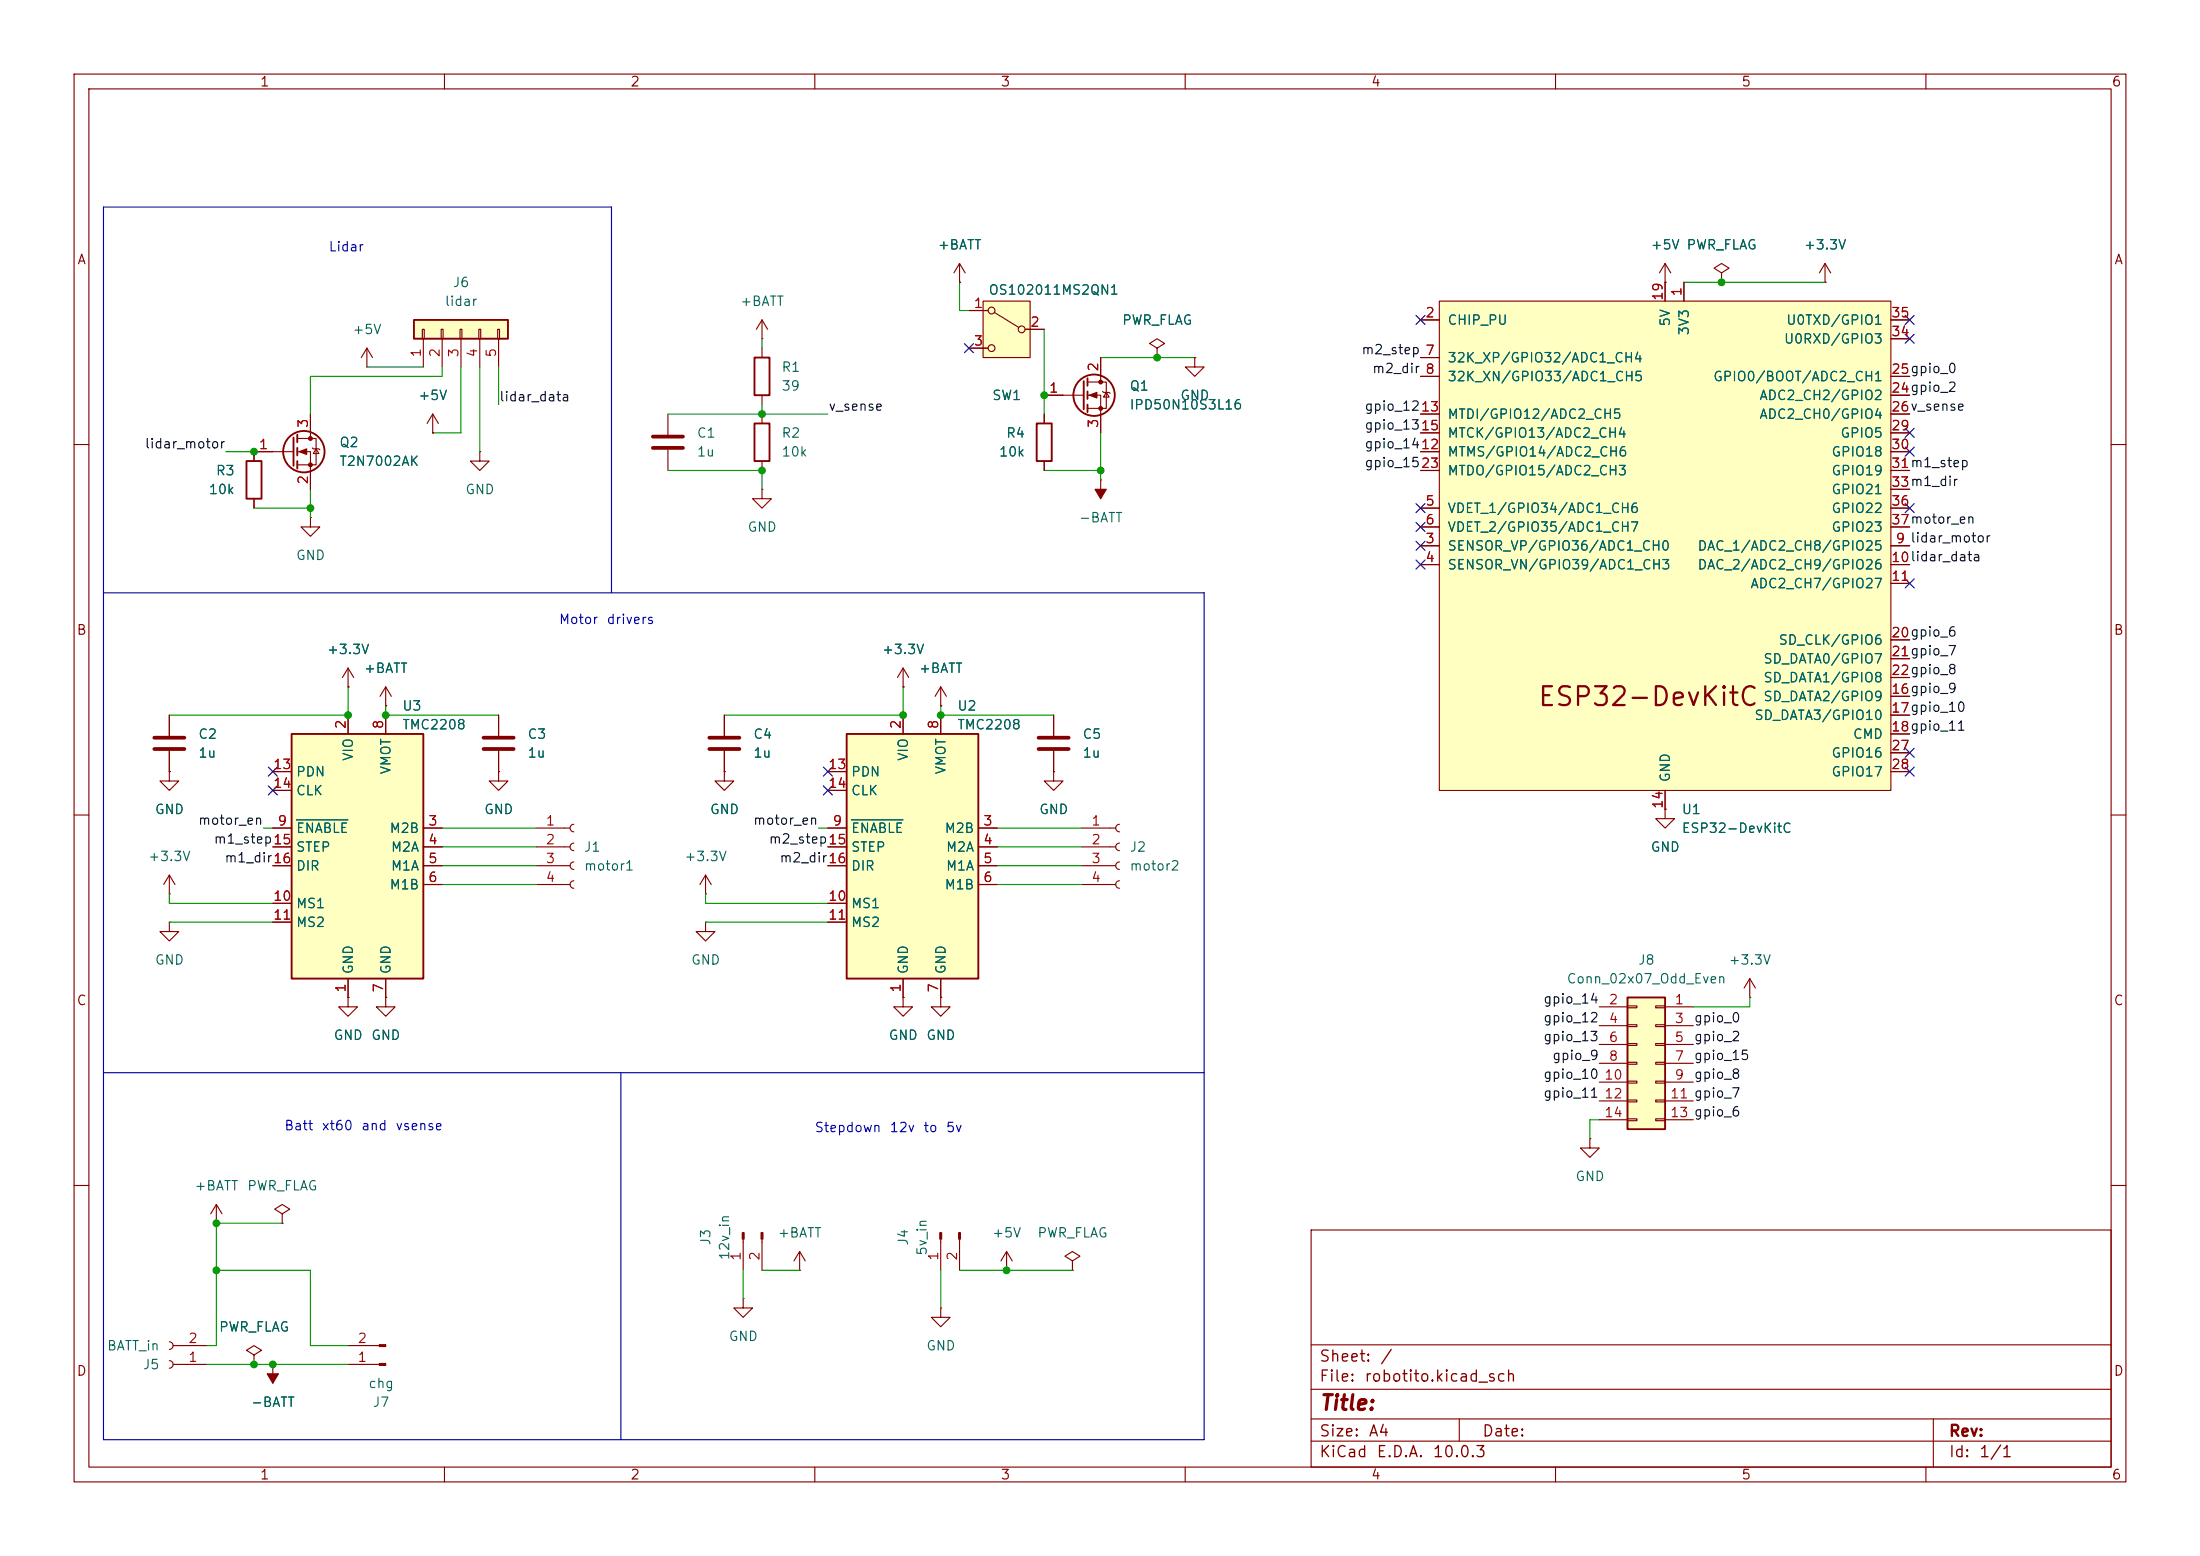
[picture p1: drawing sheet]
<svg xmlns="http://www.w3.org/2000/svg" width="297mm" height="210mm" viewBox="0 0 297 210" stroke-linecap="round" stroke-linejoin="round" font-family="sans-serif">
<g fill="none" stroke="#840000" stroke-width=".15">
<path d="M10 10h277v190h-277zM12 12h273v186h-273zM60 10v2M110 10v2M160 10v2M210 10v2M260 10v2M90.2 55.9v2.8M102.9 55.9v1.3M141 53.3h5.3M141 55.9v1.3M146.8 51.6h2.6v3.5h-2.6"/>
<path d="M146.8 53.3h1.8v5.1M148.6 48.3v3.3M148.8 52.8l.2 .2h.7l.2 .1M149.4 53l.3 .6h-.7zM156.2 47l1-.6-1-.7-1 .7 1 .6v1.3M156.2 48.3h.1M161.3 48.3v1.2h-1.3l1.3 1.3 1.3-1.3h-1.3M161.3 48.3h.1M10 60h2M90.2 60.7v2.8M102.9 66v1.3h1.2l-1.2 1.3-1.3-1.3h1.3M102.9 66h.1"/>
<path d="M102.9 62.2v1.3M141 62.2v1.3M285 60h2M142.2 96.5v2.8M10 110h2M142.2 104.1v1.3h1.3l-1.3 1.3-1.2-1.3h1.2M142.2 104.1h.1M142.2 101.3v2.8M146 111.8h4.6M146 114.3h4.6M146 116.8h4.6M146 119.4h4.6"/>
<path d="M151.1 111.3a.51 .51 0 0 0-.5 .5 .51 .51 0 0 0 .5 .5M151.1 113.8a.51 .51 0 0 0-.5 .5 .51 .51 0 0 0 .5 .5M151.1 116.3a.51 .51 0 0 0-.5 .5 .51 .51 0 0 0 .5 .5M151.1 118.9a.51 .51 0 0 0-.5 .5 .51 .51 0 0 0 .5 .5M285 110h2M214.6 153.7v1.2h1.3l-1.3 1.3-1.2-1.3h1.2M214.6 153.7h.1M10 160h2M177 166h108v32h-108zM285 160h2M60 198v2M110 198v2"/>
<path d="M160 198v2M177 194.5h108M177 191.5h108M177 187.5h108M177 181.5h108M197 191.5v3M210 198v2M260 198v2M261 191.5v6.5"/>
</g>
<g fill="none" stroke="#840000" stroke-width=".25">
<path d="M101.9 57.2h2v5h-2zM140 57.2h2v5h-2zM146.3 51.4v3.8M146.8 51.1v1M146.8 52.8v1M146.8 54.6v1"/>
<circle cx="147.7" cy="53.3" r="2.79"/>
</g>
<path d="M88.1 58.9h4.1M88.1 60.5h4.1M140.2 99.6h4.1M140.2 101.1h4.1" fill="none" stroke="#840000" stroke-width=".51"/>
<g fill="#840000" stroke="#840000" stroke-width=".15">
<path d="M147.1 53.3l1-.3v.7z"/>
<circle cx="148.6" cy="51.6" r=".25"/>
<circle cx="148.6" cy="55.1" r=".25"/>
</g>
<path d="M55.9 43.2h12.7v2.5h-12.7z" fill="#ffffc2"/>
<path d="M55.9 43.2h12.7v2.5h-12.7z" fill="none" stroke="#840000" stroke-width=".25"/>
<path d="M57 44.5h.3v1.2h-.3zM57.1 45.7v3.8M59.6 44.5h.2v1.2h-.2zM59.7 45.7v3.8M62.1 44.5h.3v1.2h-.3zM62.2 45.7v3.8M64.6 44.5h.3v1.2h-.3zM64.8 45.7v3.8M67.2 44.5h.2v1.2h-.2zM67.3 45.7v3.8" fill="none" stroke="#840000" stroke-width=".15"/>
<path d="M219.7 134.6h5.1v17.8h-5.1z" fill="#ffffc2"/>
<path d="M101.9 48.3h2v5h-2zM219.7 134.6h5.1v17.8h-5.1z" fill="none" stroke="#840000" stroke-width=".25"/>
<g fill="none" stroke="#840000" stroke-width=".15">
<path d="M129.5 38.1h.1M129.5 35.6v2.5M129.5 35.6l-.7 1.2M129.5 35.6l.8 1.2M58.4 58.4h.1M58.4 55.9l-.7 1.3M58.4 55.9l.8 1.3M58.4 55.9v2.5M102.9 45.7h.1M102.9 43.2v2.5M102.9 47v1.3M102.9 53.3v1.3"/>
<path d="M102.9 43.2l-.8 1.3M102.9 43.2l.7 1.3M64.8 61v1.2h1.2l-1.2 1.3-1.3-1.3h1.3M64.8 61h.1M97.8 96.5v2.8M97.8 101.3v2.8M215.9 135.9h3.8M215.9 138.4h3.8M219.7 135.8h1.3v.2h-1.3zM219.7 138.3h1.3v.3h-1.3zM223.5 135.8h1.3v.2h-1.3zM223.5 138.3h1.3v.3h-1.3z"/>
<path d="M224.8 135.9h3.8M224.8 138.4h3.8M215.9 141h3.8M215.9 143.5h3.8M215.9 146.1h3.8M215.9 148.6h3.8M215.9 151.1h3.8M219.7 140.8h1.3v.3h-1.3zM219.7 143.4h1.3v.2h-1.3zM219.7 145.9h1.3v.3h-1.3zM219.7 148.5h1.3v.2h-1.3zM219.7 151h1.3v.3h-1.3z"/>
<path d="M223.5 140.8h1.3v.3h-1.3zM223.5 143.4h1.3v.2h-1.3zM223.5 145.9h1.3v.3h-1.3zM223.5 148.5h1.3v.2h-1.3zM223.5 151h1.3v.3h-1.3zM224.8 141h3.8M224.8 143.5h3.8M224.8 146.1h3.8M224.8 148.6h3.8M224.8 151.1h3.8M29.2 165.1h.1M29.2 162.6l-.8 1.2"/>
<path d="M29.2 162.6l.8 1.2M29.2 162.6v2.5M38.1 163.8l1-.6-1-.6-1 .6 1 .6v1.3M38.1 165.1h.1M100.3 175.3v1.2h1.3l-1.3 1.3-1.2-1.3h1.2M100.3 175.3h.1M100.3 167.2v4.3M102.9 167.2v4.3M107.9 171.5h.1M107.9 168.9l-.7 1.3M107.9 168.9l.8 1.3M107.9 168.9v2.6"/>
<path d="M127 176.5v1.3h1.3l-1.3 1.3-1.3-1.3h1.3M127 176.5h.1M127 167.2v4.3M129.5 167.2v4.3M135.9 171.5h.1M135.9 168.9l-.8 1.3M135.9 168.9l.8 1.3M135.9 168.9v2.6M144.8 170.2l1-.7-1-.6-1 .6 1 .7v1.3M144.8 171.5h.1M22.9 183.6a.51 .51 0 0 1 .5 .6 .51 .51 0 0 1-.5 .5M22.9 181.1a.51 .51 0 0 1 .5 .5 .51 .51 0 0 1-.5 .5"/>
<path d="M23.4 184.2h4.5M23.4 181.6h4.5M34.3 182.9l1-.7-1-.6-1 .6 1 .7v1.3M34.3 184.2h.1M36.8 184.2h.1M36.8 184.2v2.5M47 184.2h4.2M47 181.6h4.2"/>
</g>
<g fill="#840000" stroke="#840000" stroke-width=".15">
<path d="M126.9 166.4h.2v.8h-.2z"/>
<path d="M129.4 166.4h.3v.8h-.3z"/>
<path d="M100.2 166.4h.3v.8h-.3z"/>
<path d="M102.7 166.4h.3v.8h-.3z"/>
<path d="M51.2 184h.9v.3h-.9z"/>
<path d="M51.2 181.5h.9v.2h-.9z"/>
<path d="M36.1 185.4h1.5l-.8 1.3z"/>
</g>
<path d="M95.8 99.6h4M95.8 101.1h4" fill="none" stroke="#840000" stroke-width=".51"/>
<path d="M132.7 40.6h6.4v7.7h-6.4z" fill="#ffffc2"/>
<g fill="none" stroke="#840000" stroke-width=".15">
<path d="M130.8 41.9h2.5M130.8 47h2.5M132.7 40.6h6.4v7.7h-6.4zM134.2 42.2l3.3 2M138.4 44.5h2.6M148.6 64.8h.1M148.6 64.8v2.5M127 95.3h.1M127 92.7l-.8 1.3M127 92.7l.8 1.3M127 92.7v2.6"/>
<circle cx="133.9" cy="41.9" r=".46"/>
<circle cx="133.9" cy="47" r=".46"/>
<circle cx="137.9" cy="44.5" r=".46"/>
</g>
<path d="M147.8 66h1.6l-.8 1.3z" fill="#840000" stroke="#840000" stroke-width=".15"/>
<path d="M114.3 99.1h17.8v33h-17.8z" fill="#ffffc2"/>
<path d="M114.3 99.1h17.8v33h-17.8z" fill="none" stroke="#840000" stroke-width=".25"/>
<g fill="none" stroke="#840000" stroke-width=".15">
<path d="M47 92.7h.1M47 90.2l-.8 1.2M47 90.2l.8 1.2M47 90.2v2.5M121.9 92.7h.1M121.9 90.2v2.5M121.9 96.5v2.6M121.9 90.2l-.7 1.2M121.9 90.2l.8 1.2M127 96.5v2.6M22.9 118.1l-.8 1.3M22.9 118.1l.7 1.3"/>
<path d="M22.9 118.1v2.6M72.4 111.8h4.6M72.4 114.3h4.6M72.4 116.8h4.6M72.4 119.4h4.6M77.5 111.3a.51 .51 0 0 0-.5 .5 .51 .51 0 0 0 .5 .5M77.5 113.8a.51 .51 0 0 0-.5 .5 .51 .51 0 0 0 .5 .5M77.5 116.3a.51 .51 0 0 0-.5 .5 .51 .51 0 0 0 .5 .5M77.5 118.9a.51 .51 0 0 0-.5 .5 .51 .51 0 0 0 .5 .5M95.2 118.1l-.7 1.3M95.2 118.1l.8 1.3M95.2 118.1v2.6"/>
<path d="M111.8 111.8h2.5M111.8 114.3h2.5M111.8 116.8h2.5M111.8 104.1h2.5M111.8 106.7h2.5M132.1 111.8h2.5M132.1 114.3h2.5M132.1 116.8h2.5M132.1 119.4h2.5M224.8 109.2v1.3h1.3l-1.3 1.3-1.3-1.3h1.3M224.8 109.2h.1M22.9 124.5v1.2h1.2l-1.2 1.3-1.3-1.3h1.3"/>
<path d="M22.9 124.5h.1M22.9 120.7h.1M47 134.6v1.3h1.3l-1.3 1.3-1.3-1.3h1.3M47 134.6h.1M52.1 134.6v1.3h1.2l-1.2 1.3-1.3-1.3h1.3M52.1 134.6h.1M95.2 120.7h.1M111.8 121.9h2.5M111.8 124.5h2.5M121.9 134.6v1.3h1.3l-1.3 1.3-1.3-1.3h1.3M121.9 134.6h.1M121.9 132.1v2.5"/>
<path d="M127 134.6v1.3h1.3l-1.3 1.3-1.3-1.3h1.3M127 134.6h.1M127 132.1v2.5"/>
</g>
<path d="M114.9 110.7h7" fill="none" stroke="#006464" stroke-width=".15"/>
<path d="M194.3 40.6h61v66.1h-61z" fill="#ffffc2"/>
<g fill="none" stroke="#840000" stroke-width=".15">
<path d="M224.8 38.1h.1M224.8 35.6v5M224.8 35.6l-.8 1.2M224.8 35.6l.8 1.2M227.3 38.1v2.5M232.4 36.8l1-.6-1-.6-1 .6 1 .6v1.3M232.4 38.1h.1M246.4 38.1h.1M246.4 35.6l-.8 1.2M246.4 35.6l.7 1.2M246.4 35.6v2.5M40.1 59.2h2.6v3.5h-2.6"/>
<path d="M41.9 55.9v3.3M49.5 49.5h.1M49.5 47l-.7 1.3M49.5 47l.8 1.3M49.5 47v2.5M191.8 43.2h2.5M191.8 48.3h2.5M191.8 50.8h2.5M191.8 55.9h2.5M191.8 58.4h2.5M194.3 40.6h61v66.1h-61zM255.3 43.2h2.5"/>
<path d="M255.3 50.8h2.5M255.3 55.9h2.5M255.3 58.4h2.5M255.3 53.3h2.5M255.3 45.7h2.5M34.3 67.3v1.3M39.6 61h-5.3v1.2M40.1 61h1.8v5M41.9 69.9v1.2h-1.3l1.3 1.3 1.3-1.3h-1.3M41.9 69.9h.1M42.2 60.5l.1 .1h.8l.1 .1M42.7 60.6l.4 .6h-.8z"/>
<path d="M191.8 73.7h2.5M191.8 76.2h2.5M191.8 68.6h2.5M191.8 71.1h2.5M191.8 61h2.5M191.8 63.5h2.5M255.3 73.7h2.5M255.3 76.2h2.5M255.3 68.6h2.5M255.3 71.1h2.5M255.3 78.7h2.5M255.3 61h2.5"/>
<path d="M255.3 63.5h2.5M255.3 66h2.5M22.9 96.5v2.8M52.1 95.3h.1M52.1 92.7l-.8 1.3M52.1 92.7l.7 1.3M52.1 92.7v2.6M67.3 96.5v2.8M255.3 94h2.5M255.3 96.5h2.5M255.3 99.1h2.5M255.3 86.4h2.5"/>
<path d="M255.3 88.9h2.5M255.3 91.4h2.5M22.9 104.1v1.3h1.2l-1.2 1.3-1.3-1.3h1.3M22.9 104.1h.1M22.9 101.3v2.8M67.3 104.1v1.3h1.3l-1.3 1.3-1.3-1.3h1.3M67.3 104.1h.1M67.3 101.3v2.8M97.8 104.1v1.3h1.3l-1.3 1.3-1.3-1.3h1.3M97.8 104.1h.1M224.8 106.7v2.5M255.3 101.6h2.5"/>
<path d="M255.3 104.1h2.5M95.2 124.5v1.2h1.3l-1.3 1.3-1.2-1.3h1.2M95.2 124.5h.1M236.2 134.6h.1M236.2 132.1l.8 1.3M236.2 132.1l-.7 1.3M236.2 132.1v2.5"/>
</g>
<g fill="none" stroke="#840000" stroke-width=".25">
<path d="M39.6 59.1v3.8M40.1 58.7v1M33.3 62.2h2v5.1h-2zM40.1 60.5v1M40.1 62.2v1"/>
<circle cx="41" cy="61" r="2.79"/>
</g>
<g fill="#840000" stroke="#840000" stroke-width=".15">
<path d="M40.4 61l1-.4v.7z"/>
<circle cx="41.9" cy="59.2" r=".25"/>
<circle cx="41.9" cy="62.7" r=".25"/>
</g>
<path d="M20.8 99.6h4.1M65.3 99.6h4M20.8 101.1h4.1M65.3 101.1h4" fill="none" stroke="#840000" stroke-width=".51"/>
<path d="M39.4 99.1h17.7v33h-17.7z" fill="#ffffc2"/>
<path d="M39.4 99.1h17.7v33h-17.7z" fill="none" stroke="#840000" stroke-width=".25"/>
<g fill="none" stroke="#840000" stroke-width=".15">
<path d="M129.5 38.1h.1M224.8 38.1h.1M224.8 38.1v2.5M227.3 38.1v2.5M232.4 38.1h.1M246.4 38.1h.1M41.9 55.9v2.5M58.4 58.4h.1M130.8 41.9h2.5M130.8 47h2.5M138.4 44.5h2.6M141 53.3h2.5"/>
<path d="M141 55.9v1.3M148.6 48.3v2.5M148.6 55.9v2.5M156.2 48.3h.1M161.3 48.3h.1M191.8 43.2h2.5M191.8 48.3h2.5M191.8 50.8h2.5M191.8 55.9h2.5M191.8 58.4h2.5M255.3 43.2h2.5M255.3 50.8h2.5"/>
<path d="M255.3 55.9h2.5M255.3 58.4h2.5M255.3 53.3h2.5M255.3 45.7h2.5M34.3 67.3v1.3M36.8 61h-2.5v1.2M41.9 63.5v2.5M141 62.2v1.3M191.8 73.7h2.5M191.8 76.2h2.5M191.8 68.6h2.5M191.8 71.1h2.5"/>
<path d="M191.8 61h2.5M191.8 63.5h2.5M255.3 73.7h2.5M255.3 76.2h2.5M255.3 68.6h2.5M255.3 71.1h2.5M255.3 78.7h2.5M255.3 61h2.5M255.3 63.5h2.5M255.3 66h2.5M22.9 96.5v2.8M47 92.7h.1"/>
<path d="M47 96.5v2.6M52.1 95.3h.1M52.1 96.5v2.6M67.3 96.5v2.8M97.8 96.5v2.8M121.9 92.7h.1M121.9 96.5v2.6M127 95.3h.1M127 96.5v2.6M142.2 96.5v2.8M255.3 94h2.5M255.3 96.5h2.5"/>
<path d="M255.3 99.1h2.5M255.3 86.4h2.5M255.3 88.9h2.5M255.3 91.4h2.5M22.9 104.1h.1M22.9 101.3v2.8M36.8 111.8h2.6M36.8 114.3h2.6M36.8 116.8h2.6M36.8 104.1h2.6M36.8 106.7h2.6M57.1 111.8h2.6"/>
<path d="M57.1 114.3h2.6M57.1 116.8h2.6M57.1 119.4h2.6M67.3 104.1h.1M67.3 101.3v2.8M97.8 104.1h.1M97.8 101.3v2.8M111.8 111.8h2.5M111.8 114.3h2.5M111.8 116.8h2.5M111.8 104.1h2.5M111.8 106.7h2.5"/>
<path d="M132.1 111.8h2.5M132.1 114.3h2.5M132.1 116.8h2.5M132.1 119.4h2.5M142.2 104.1h.1M142.2 101.3v2.8M224.8 109.2h.1M224.8 106.7v2.5M255.3 104.1h2.5M255.3 101.6h2.5M36.8 121.9h2.6M36.8 124.5h2.6"/>
<path d="M47 134.6h.1M47 132.1v2.5M52.1 134.6h.1M52.1 132.1v2.5M111.8 121.9h2.5M111.8 124.5h2.5M121.9 134.6h.1M121.9 132.1v2.5M127 134.6h.1M127 132.1v2.5M34.3 184.2h.1M36.8 184.2h.1"/>
</g>
<path d="M40 110.7h7M114.9 110.7h7" fill="none" stroke="#006464" stroke-width=".15"/>
<path d="M14 80h148.6v114.3h-148.6v-166.4h68.5v52.1M14 144.8h148.6M83.8 144.8v49.5" fill="none" stroke="#0000c2" stroke-width=".15"/>
<g fill="none" stroke="#009600" stroke-width=".15">
<path d="M129.5 38.1v3.8h1.3M227.3 38.1h19.1M49.5 49.5h7.6M59.7 49.5v1.3h-17.8v5.1M62.2 49.5v8.9h-3.8M64.8 49.5v11.5M67.3 49.5v5.1M90.2 55.9h21.6M102.9 45.7v1.3M102.9 54.6v1.3M141 44.5v11.4M148.6 48.3h12.7"/>
<path d="M148.6 58.4v6.4M30.5 61h3.8M34.3 68.6h7.6M41.9 66v3.9M90.2 63.5h12.7v2.5M141 63.5h7.6M47 92.7v3.8h-24.1M52.1 95.3v1.2h15.2M121.9 92.7v3.8h-24.1M127 95.3v1.2h15.2M35.6 111.8h1.2M59.7 111.8h12.7"/>
<path d="M59.7 116.8h12.7M59.7 119.4h12.7M59.7 114.3h12.7M110.5 111.8h1.3M134.6 111.8h11.4M134.6 116.8h11.4M134.6 119.4h11.4M134.6 114.3h11.4M22.9 124.5h13.9M22.9 120.7v1.2h13.9M95.2 120.7v1.2h16.6M95.2 124.5h16.6"/>
<path d="M236.2 134.6v1.3h-7.6M215.9 151.1h-1.3v2.6M29.2 171.5h12.7v10.1h5.1M38.1 165.1h-8.9v16.5h-1.3M100.3 171.5v3.8M102.9 171.5h5M127 171.5v5M129.5 171.5h15.3M27.9 184.2h19.1"/>
</g>
<g fill="none" stroke="#000084" stroke-width=".15">
<path d="M130.2 46.4l1.2 1.2M131.4 46.4l-1.2 1.2M191.2 42.6l1.2 1.2M192.4 42.6l-1.2 1.2M257.2 42.6l1.2 1.2M257.2 57.8l1.2 1.2M257.2 45.1l1.2 1.2M258.4 42.6l-1.2 1.2M258.4 57.8l-1.2 1.2M258.4 45.1l-1.2 1.2M191.2 75.6l1.2 1.2M191.2 68l1.2 1.2"/>
<path d="M191.2 73.1l1.2 1.2M191.2 70.5l1.2 1.2M192.4 75.6l-1.2 1.2M192.4 68l-1.2 1.2M192.4 73.1l-1.2 1.2M192.4 70.5l-1.2 1.2M257.2 68l1.2 1.2M257.2 78.1l1.2 1.2M257.2 60.4l1.2 1.2M258.4 68l-1.2 1.2M258.4 78.1l-1.2 1.2M258.4 60.4l-1.2 1.2"/>
<path d="M36.2 106.1l1.2 1.2M36.2 103.5l1.2 1.2M37.4 106.1l-1.2 1.2M37.4 103.5l-1.2 1.2M111.2 106.1l1.2 1.2M111.2 103.5l1.2 1.2M112.4 106.1l-1.2 1.2M112.4 103.5l-1.2 1.2M257.2 101l1.2 1.2M257.2 103.5l1.2 1.2M258.4 101l-1.2 1.2M258.4 103.5l-1.2 1.2"/>
</g>
<g fill="#009600" stroke="#009600" stroke-width=".14">
<circle cx="232.4" cy="38.1" r=".46"/>
<circle cx="47" cy="96.5" r=".46"/>
<circle cx="52.1" cy="96.5" r=".46"/>
<circle cx="29.2" cy="165.1" r=".46"/>
<circle cx="34.3" cy="184.2" r=".46"/>
<circle cx="29.2" cy="171.5" r=".46"/>
<circle cx="36.8" cy="184.2" r=".46"/>
<circle cx="135.9" cy="171.5" r=".46"/>
<circle cx="141" cy="53.3" r=".46"/>
<circle cx="148.6" cy="63.5" r=".46"/>
<circle cx="156.2" cy="48.3" r=".46"/>
<circle cx="102.9" cy="63.5" r=".46"/>
<circle cx="102.9" cy="55.9" r=".46"/>
<circle cx="41.9" cy="68.6" r=".46"/>
<circle cx="34.3" cy="61" r=".46"/>
<circle cx="127" cy="96.5" r=".46"/>
<circle cx="121.9" cy="96.5" r=".46"/>
</g>
<text font-size="2.5" fill="#840000" x="207.5" y="95.9">ESP32-DevKitC</text>
<text font-size="2" fill="#840000" x="178" y="190.8">Title:</text>
<g font-size="1.5" fill="#840000">
<text x="178" y="184.2">Sheet:</text>
<text x="186.2" y="184.2">/</text>
<text x="178" y="186.9">File:</text>
<text x="184.1" y="186.9">robotito.kicad_sch</text>
<text x="178" y="197.1">KiCad</text>
<text x="178" y="194.3">Size:</text>
<text x="184.7" y="194.3">A4</text>
<text x="185.7" y="197.1">E.D.A.</text>
<text x="193.3" y="197.1">10.0.3</text>
<text x="200" y="194.3">Date:</text>
<text x="263" y="194.3">Rev:</text>
<text x="263" y="197.1">Id:</text>
<text x="267.1" y="197.1">1/1</text>
</g>
<g font-size="1.3" fill="#840000">
<text x="35" y="12">1</text>
<text x="85" y="12">2</text>
<text x="135" y="12">3</text>
<text x="185" y="12">4</text>
<text x="235" y="12">5</text>
<text x="285" y="12">6</text>
<text x="10.3" y="36">A</text>
<text x="285.3" y="36">A</text>
<text x="10.3" y="86">B</text>
<text x="285.3" y="86">B</text>
<text x="10.3" y="136">C</text>
<text x="285.3" y="136">C</text>
<text x="10.3" y="186">D</text>
<text x="285.3" y="186">D</text>
<text x="35" y="200">1</text>
<text x="85" y="200">2</text>
<text x="135" y="200">3</text>
<text x="185" y="200">4</text>
<text x="235" y="200">5</text>
<text x="285" y="200">6</text>
</g>
<g font-size="1.3" fill="#0000c2">
<text x="44.3" y="34.2">Lidar</text>
<text x="75.4" y="84.5">Motor</text>
<text x="81.8" y="84.5">drivers</text>
<text x="38.3" y="152.9">Batt</text>
<text x="43.3" y="152.9">xt60</text>
<text x="48.7" y="152.9">and</text>
<text x="53.3" y="152.9">vsense</text>
<text x="109.9" y="153.1">Stepdown</text>
<text x="120" y="153.1">12v</text>
<text x="124.6" y="153.1">to</text>
<text x="127.6" y="153.1">5v</text>
</g>
<g font-size="1.3" fill="#006464">
<text x="126.5" y="34">+BATT</text>
<text x="222.8" y="34">+5V PWR_FLAG</text>
<text x="243.4" y="34">+3.3V</text>
<text x="60" y="41.6">lidar</text>
<text x="61" y="39.1">J6</text>
<text x="99.8" y="41.6">+BATT</text>
<text x="133.4" y="40.1">OS102011MS2QN1</text>
<text x="47.5" y="45.4">+5V</text>
<text x="151.4" y="44.2">PWR_FLAG</text>
<text x="195.3" y="44.2">CHIP_PU</text>
<text x="225.8" y="44.2" transform="rotate(-90 225.8 44.2)">5V</text>
<text x="228.3" y="45.4" transform="rotate(-90 228.3 45.4)">3V3</text>
<text x="240.7" y="46.7">U0RXD/GPIO3</text>
<text x="241" y="44.2">U0TXD/GPIO1</text>
<text x="105.4" y="50.5">R1</text>
<text x="105.4" y="53">39</text>
<text x="152.4" y="53">Q1</text>
<text x="195.3" y="49.2">32K_XP/GPIO32/ADC1_CH4</text>
<text x="195.3" y="51.8">32K_XN/GPIO33/ADC1_CH5</text>
<text x="231.2" y="51.8">GPIO0/BOOT/ADC2_CH1</text>
<text x="56.4" y="54.3">+5V</text>
<text x="94" y="59.4">C1</text>
<text x="105.4" y="59.4">R2</text>
<text x="133.9" y="54.3">SW1</text>
<text x="135.7" y="59.4">R4</text>
<text x="152.4" y="55.6">IPD50N10S3L16</text>
<text x="159.3" y="54.3">GND</text>
<text x="195.3" y="56.9">MTDI/GPIO12/ADC2_CH5</text>
<text x="195.3" y="59.4">MTCK/GPIO13/ADC2_CH4</text>
<text x="237.4" y="54.3">ADC2_CH2/GPIO2</text>
<text x="237.4" y="56.9">ADC2_CH0/GPIO4</text>
<text x="248.4" y="59.4">GPIO5</text>
<text x="29.1" y="64.5">R3</text>
<text x="45.7" y="60.7">Q2</text>
<text x="45.7" y="63.2">T2N7002AK</text>
<text x="94" y="61.9">1u</text>
<text x="105.4" y="61.9">10k</text>
<text x="134.8" y="61.9">10k</text>
<text x="195.3" y="61.9">MTMS/GPIO14/ADC2_CH6</text>
<text x="195.3" y="64.5">MTDO/GPIO15/ADC2_CH3</text>
<text x="247.2" y="61.9">GPIO18</text>
<text x="247.2" y="64.5">GPIO19</text>
<text x="28.1" y="67">10k</text>
<text x="62.7" y="67">GND</text>
<text x="145.6" y="70.8">-BATT</text>
<text x="195.3" y="69.6">VDET_1/GPIO34/ADC1_CH6</text>
<text x="247.2" y="67">GPIO21</text>
<text x="247.2" y="69.6">GPIO22</text>
<text x="39.9" y="75.9">GND</text>
<text x="100.8" y="72.1">GND</text>
<text x="195.3" y="74.6">SENSOR_VP/GPIO36/ADC1_CH0</text>
<text x="195.3" y="77.2">SENSOR_VN/GPIO39/ADC1_CH3</text>
<text x="195.3" y="72.1">VDET_2/GPIO35/ADC1_CH7</text>
<text x="229.1" y="74.6">DAC_1/ADC2_CH8/GPIO25</text>
<text x="229.1" y="77.2">DAC_2/ADC2_CH9/GPIO26</text>
<text x="247.2" y="72.1">GPIO23</text>
<text x="236.2" y="79.7">ADC2_CH7/GPIO27</text>
<text x="44" y="88.6">+3.3V</text>
<text x="119" y="88.6">+3.3V</text>
<text x="238" y="89.9">SD_DATA0/GPIO7</text>
<text x="240" y="87.3">SD_CLK/GPIO6</text>
<text x="49" y="91.1">+BATT</text>
<text x="124" y="91.1">+BATT</text>
<text x="238" y="95">SD_DATA2/GPIO9</text>
<text x="238" y="92.4">SD_DATA1/GPIO8</text>
<text x="26.7" y="100">C2</text>
<text x="54.2" y="96.2">U3</text>
<text x="54.2" y="98.8">TMC2208</text>
<text x="71.1" y="100">C3</text>
<text x="101.6" y="100">C4</text>
<text x="129.2" y="96.2">U2</text>
<text x="129.2" y="98.8">TMC2208</text>
<text x="146.1" y="100">C5</text>
<text x="236.8" y="97.5">SD_DATA3/GPIO10</text>
<text x="250.1" y="100">CMD</text>
<text x="26.7" y="102.6">1u</text>
<text x="39.9" y="105.1">PDN</text>
<text x="39.9" y="107.7">CLK</text>
<text x="48" y="102.8" transform="rotate(-90 48 102.8)">VIO</text>
<text x="53" y="104.6" transform="rotate(-90 53 104.6)">VMOT</text>
<text x="71.1" y="102.6">1u</text>
<text x="101.6" y="102.6">1u</text>
<text x="114.8" y="105.1">PDN</text>
<text x="114.8" y="107.7">CLK</text>
<text x="122.9" y="102.8" transform="rotate(-90 122.9 102.8)">VIO</text>
<text x="128" y="104.6" transform="rotate(-90 128 104.6)">VMOT</text>
<text x="146.1" y="102.6">1u</text>
<text x="225.8" y="105.7" transform="rotate(-90 225.8 105.7)">GND</text>
<text x="247.2" y="102.6">GPIO16</text>
<text x="247.2" y="105.1">GPIO17</text>
<text x="20.8" y="110.2">GND</text>
<text x="39.9" y="112.7">ENABLE</text>
<text x="52.5" y="112.7">M2B</text>
<text x="65.3" y="110.2">GND</text>
<text x="95.8" y="110.2">GND</text>
<text x="114.8" y="112.7">ENABLE</text>
<text x="127.4" y="112.7">M2B</text>
<text x="140.2" y="110.2">GND</text>
<text x="226.9" y="110.2">U1</text>
<text x="226.9" y="112.7">ESP32-DevKitC</text>
<text x="19.9" y="116.5">+3.3V</text>
<text x="39.9" y="115.3">STEP</text>
<text x="39.9" y="117.8">DIR</text>
<text x="52.7" y="115.3">M2A</text>
<text x="52.7" y="117.8">M1A</text>
<text x="78.7" y="115.3">J1</text>
<text x="78.7" y="117.8">motor1</text>
<text x="92.3" y="116.5">+3.3V</text>
<text x="114.8" y="115.3">STEP</text>
<text x="114.8" y="117.8">DIR</text>
<text x="127.6" y="115.3">M2A</text>
<text x="127.6" y="117.8">M1A</text>
<text x="152.4" y="115.3">J2</text>
<text x="152.4" y="117.8">motor2</text>
<text x="222.8" y="115.3">GND</text>
<text x="39.9" y="122.9">MS1</text>
<text x="39.9" y="125.4">MS2</text>
<text x="52.5" y="120.4">M1B</text>
<text x="114.8" y="122.9">MS1</text>
<text x="114.8" y="125.4">MS2</text>
<text x="127.4" y="120.4">M1B</text>
<text x="20.8" y="130.5">GND</text>
<text x="48" y="131.6" transform="rotate(-90 48 131.6)">GND</text>
<text x="53" y="131.6" transform="rotate(-90 53 131.6)">GND</text>
<text x="93.2" y="130.5">GND</text>
<text x="122.9" y="131.6" transform="rotate(-90 122.9 131.6)">GND</text>
<text x="128" y="131.6" transform="rotate(-90 128 131.6)">GND</text>
<text x="221.1" y="130.5">J8</text>
<text x="233.3" y="130.5">+3.3V</text>
<text x="211.4" y="133.1">Conn_02x07_Odd_Even</text>
<text x="45" y="140.7">GND</text>
<text x="50" y="140.7">GND</text>
<text x="119.9" y="140.7">GND</text>
<text x="125" y="140.7">GND</text>
<text x="26.2" y="161">+BATT</text>
<text x="33.3" y="161">PWR_FLAG</text>
<text x="212.6" y="159.7">GND</text>
<text x="104.9" y="167.3">+BATT</text>
<text x="133.9" y="167.3">+5V</text>
<text x="140" y="167.3">PWR_FLAG</text>
<text x="96.2" y="168.2" transform="rotate(-90 96.2 168.2)">J3</text>
<text x="98.8" y="170.2" transform="rotate(-90 98.8 170.2)">12v_in</text>
<text x="122.9" y="168.2" transform="rotate(-90 122.9 168.2)">J4</text>
<text x="125.4" y="169.6" transform="rotate(-90 125.4 169.6)">5v_in</text>
<text x="14.4" y="182.6">BATT_in</text>
<text x="19.2" y="185.1">J5</text>
<text x="29.5" y="180">PWR_FLAG</text>
<text x="98.3" y="181.3">GND</text>
<text x="125" y="182.6">GND</text>
<text x="33.8" y="190.2">-BATT</text>
<text x="49.6" y="187.7">chg</text>
<text x="50.2" y="190.2">J7</text>
</g>
<g font-size="1.3" fill="#a90000">
<text x="131.4" y="41.9">1</text>
<text x="224.8" y="40.7" transform="rotate(-90 224.8 40.7)">19</text>
<text x="227.3" y="40.1" transform="rotate(-90 227.3 40.1)">1</text>
<text x="131.4" y="47">3</text>
<text x="139" y="44.4">2</text>
<text x="192.3" y="43.2">2</text>
<text x="255.2" y="45.7">34</text>
<text x="255.2" y="43.2">35</text>
<text x="57.1" y="48.3" transform="rotate(-90 57.1 48.3)">1</text>
<text x="59.7" y="48.3" transform="rotate(-90 59.7 48.3)">2</text>
<text x="62.2" y="48.3" transform="rotate(-90 62.2 48.3)">3</text>
<text x="64.7" y="48.3" transform="rotate(-90 64.7 48.3)">4</text>
<text x="67.3" y="48.3" transform="rotate(-90 67.3 48.3)">5</text>
<text x="141.5" y="53.3">1</text>
<text x="148.6" y="50.2" transform="rotate(-90 148.6 50.2)">2</text>
<text x="192.3" y="48.2">7</text>
<text x="192.3" y="50.8">8</text>
<text x="255.2" y="53.3">24gpio_2</text>
<text x="255.2" y="50.8">25gpio_0</text>
<text x="255.2" y="53.3">24</text>
<text x="255.2" y="50.8">25</text>
<text x="41.9" y="57.9" transform="rotate(-90 41.9 57.9)">3</text>
<text x="148.6" y="57.9" transform="rotate(-90 148.6 57.9)">3</text>
<text x="191.7" y="55.9">13</text>
<text x="191.7" y="58.4">15</text>
<text x="255.2" y="55.9">26v_sense</text>
<text x="255.2" y="58.4">29</text>
<text x="255.2" y="55.9">26</text>
<text x="34.9" y="60.9">1</text>
<text x="41.9" y="65.5" transform="rotate(-90 41.9 65.5)">2</text>
<text x="191.7" y="60.9">12</text>
<text x="191.7" y="63.5">23</text>
<text x="255.2" y="60.9">30</text>
<text x="255.2" y="63.5">31m1_step</text>
<text x="255.2" y="63.5">31</text>
<text x="192.3" y="68.6">5</text>
<text x="192.3" y="71.1">6</text>
<text x="255.2" y="66">33m1_dir</text>
<text x="255.2" y="68.6">36</text>
<text x="255.2" y="71.1">37motor_en</text>
<text x="255.2" y="66">33</text>
<text x="255.2" y="71.1">37</text>
<text x="192.3" y="73.6">3</text>
<text x="192.3" y="76.2">4</text>
<text x="255.2" y="76.2">10lidar_data</text>
<text x="255.2" y="76.2">10</text>
<text x="255.8" y="73.6">9 lidar_motor</text>
<text x="255.8" y="73.6">9</text>
<text x="255.2" y="78.7">11</text>
<text x="255.2" y="86.3">20gpio_6</text>
<text x="255.2" y="88.9">21gpio_7</text>
<text x="255.2" y="86.3">20</text>
<text x="255.2" y="88.9">21</text>
<text x="255.2" y="94">16gpio_9</text>
<text x="255.2" y="91.4">22gpio_8</text>
<text x="255.2" y="94">16</text>
<text x="255.2" y="91.4">22</text>
<text x="47" y="98.5" transform="rotate(-90 47 98.5)">2</text>
<text x="52" y="98.5" transform="rotate(-90 52 98.5)">8</text>
<text x="121.9" y="98.5" transform="rotate(-90 121.9 98.5)">2</text>
<text x="127" y="98.5" transform="rotate(-90 127 98.5)">8</text>
<text x="255.2" y="96.5">17gpio_10</text>
<text x="255.2" y="99">18gpio_11</text>
<text x="255.2" y="101.6">27</text>
<text x="255.2" y="96.5">17</text>
<text x="255.2" y="99">18</text>
<text x="36.8" y="104.1">13</text>
<text x="36.8" y="106.7">14</text>
<text x="111.7" y="104.1">13</text>
<text x="111.7" y="106.7">14</text>
<text x="255.2" y="104.1">28</text>
<text x="37.4" y="111.7">9</text>
<text x="57.7" y="111.7">3</text>
<text x="73.6" y="111.7">1</text>
<text x="112.3" y="111.7">9</text>
<text x="132.6" y="111.7">3</text>
<text x="147.2" y="111.7">1</text>
<text x="224.8" y="109.3" transform="rotate(-90 224.8 109.3)">14</text>
<text x="36.8" y="114.3">15</text>
<text x="36.8" y="116.8">16</text>
<text x="57.7" y="114.3">4</text>
<text x="57.7" y="116.8">5</text>
<text x="57.7" y="119.4">6</text>
<text x="73.6" y="114.3">2</text>
<text x="73.6" y="116.8">3</text>
<text x="73.6" y="119.4">4</text>
<text x="111.7" y="114.3">15</text>
<text x="111.7" y="116.8">16</text>
<text x="132.6" y="114.3">4</text>
<text x="132.6" y="116.8">5</text>
<text x="132.6" y="119.4">6</text>
<text x="147.2" y="114.3">2</text>
<text x="147.2" y="116.8">3</text>
<text x="147.2" y="119.4">4</text>
<text x="36.8" y="121.9">10</text>
<text x="36.8" y="124.4">11</text>
<text x="111.7" y="121.9">10</text>
<text x="111.7" y="124.4">11</text>
<text x="47" y="134.1" transform="rotate(-90 47 134.1)">1</text>
<text x="52" y="134.1" transform="rotate(-90 52 134.1)">7</text>
<text x="121.9" y="134.1" transform="rotate(-90 121.9 134.1)">1</text>
<text x="127" y="134.1" transform="rotate(-90 127 134.1)">7</text>
<text x="217.1" y="135.9">2</text>
<text x="226" y="135.9">1</text>
<text x="217.1" y="138.4">4</text>
<text x="217.1" y="140.9">6</text>
<text x="217.1" y="143.5">8</text>
<text x="226" y="138.4">3</text>
<text x="226" y="140.9">5</text>
<text x="226" y="143.5">7</text>
<text x="216.5" y="146">10</text>
<text x="216.5" y="148.6">12</text>
<text x="225.4" y="148.6">11 gpio_7</text>
<text x="226" y="146">9</text>
<text x="216.5" y="151.1">14</text>
<text x="225.4" y="151.1">13 gpio_6</text>
<text x="100.3" y="170.3" transform="rotate(-90 100.3 170.3)">1</text>
<text x="102.8" y="170.3" transform="rotate(-90 102.8 170.3)">2</text>
<text x="127" y="170.3" transform="rotate(-90 127 170.3)">1</text>
<text x="129.5" y="170.3" transform="rotate(-90 129.5 170.3)">2</text>
<text x="25.3" y="184.1">1</text>
<text x="25.3" y="181.6">2</text>
<text x="48.2" y="184.1">1</text>
<text x="48.2" y="181.6">2</text>
</g>
<g font-size="1.3" fill="#0f0f0f">
<text x="183.7" y="48.1">m2_step 7</text>
<text x="185.2" y="50.7">m2_dir 8</text>
<text x="67.3" y="54.5">lidar_data</text>
<text x="111.8" y="55.8">v_sense</text>
<text x="184.1" y="55.8">gpio_1213</text>
<text x="184.1" y="58.3">gpio_1315</text>
<text x="19.5" y="60.8">lidar_motor</text>
<text x="184.1" y="63.4">gpio_1523</text>
<text x="184.1" y="60.8">gpio_1412</text>
<text x="26.6" y="111.6">motor_en</text>
<text x="101.6" y="111.6">motor_en</text>
<text x="28.8" y="114.2">m1_step15</text>
<text x="30.2" y="116.7">m1_dir16</text>
<text x="103.7" y="114.2">m2_step15</text>
<text x="105.1" y="116.7">m2_dir16</text>
<text x="208.3" y="135.8">gpio_14</text>
<text x="208.3" y="140.8">gpio_13</text>
<text x="208.3" y="138.3">gpio_12</text>
<text x="209.5" y="143.4">gpio_9</text>
<text x="228.6" y="140.8">gpio_2</text>
<text x="228.6" y="143.4">gpio_15</text>
<text x="228.6" y="138.3">gpio_0</text>
<text x="208.3" y="145.9">gpio_10</text>
<text x="208.3" y="148.5">gpio_11</text>
<text x="228.6" y="145.9">gpio_8</text>
</g>
</svg>
